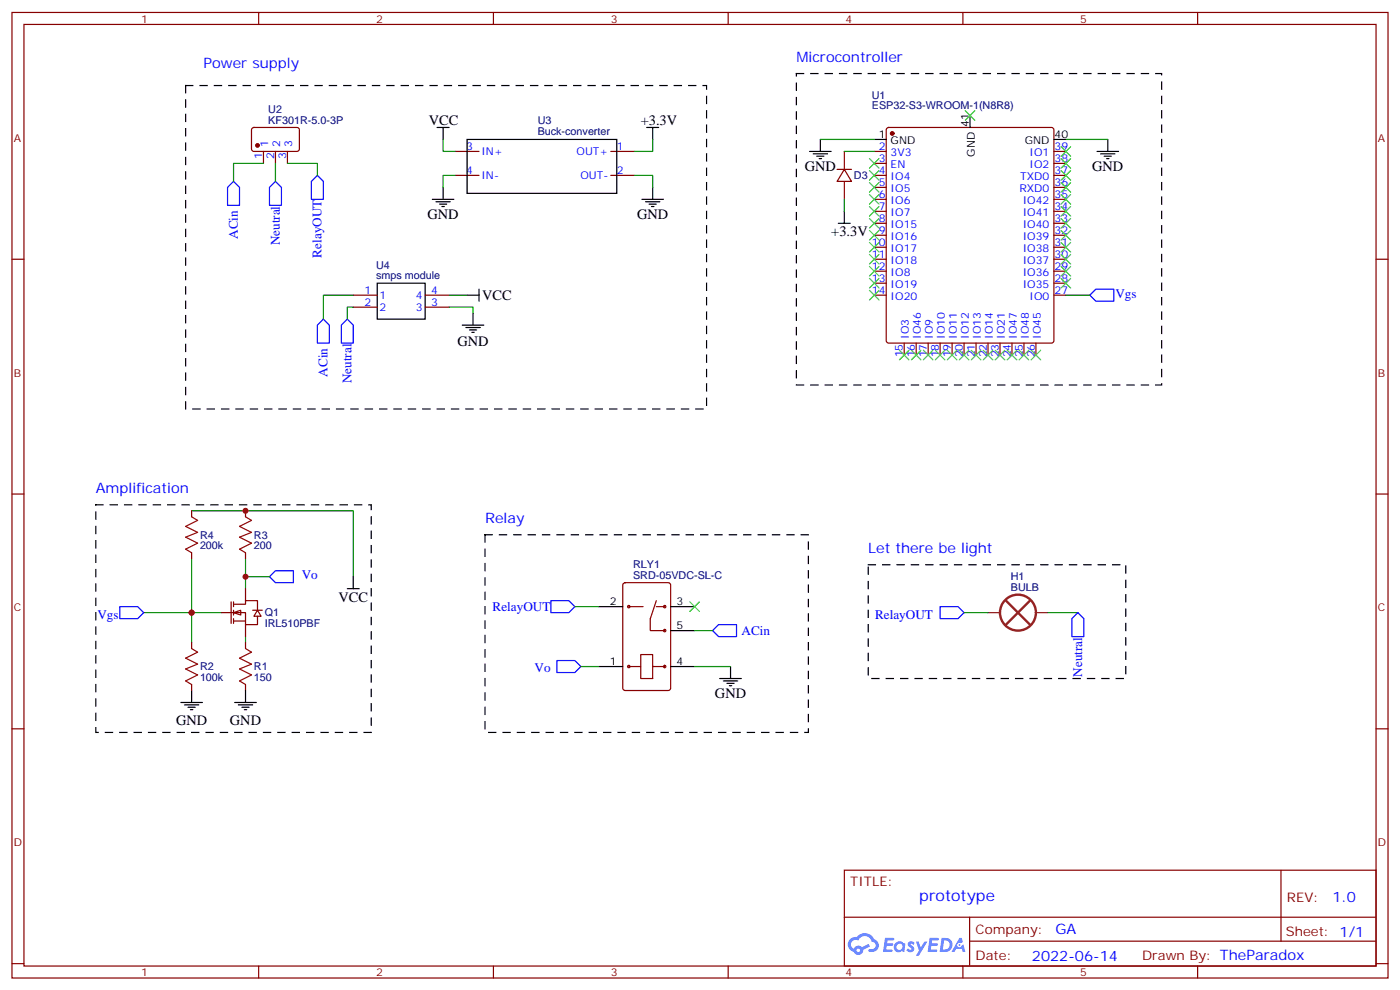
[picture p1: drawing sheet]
<svg xmlns="http://www.w3.org/2000/svg" width="412mm" height="292mm" viewBox="0 0 412 292" stroke-linecap="round" stroke-linejoin="round" font-family="sans-serif">
<g fill="none" stroke="#870000" stroke-width=".35">
<path d="M3.5 3.7h405.4v284.3h-405.4zM7.1 7.2h398.2v277.3h-398.2zM76.2 3.7v3.5M145.3 3.7v3.5M214.5 3.7v3.5M283.6 3.7v3.5M352.8 3.7v3.5M3.5 76.3h3.6M405.3 76.3h3.6M3.5 145.5h3.6M405.3 145.5h3.6M3.5 214.6h3.6"/>
<path d="M405.3 214.6h3.6M248.7 256.3h156.6v28.2h-156.6zM377.3 256.3v20.9M248.7 270.1h156.5M285.6 277.2h119.6M285.6 270.1v14.1M3.5 283.8h3.6M76.2 284.5v3.5M145.3 284.5v3.5M214.5 284.5v3.5M283.6 284.5v3.5M352.8 284.5v3.5"/>
<path d="M405.3 283.8h3.6"/>
</g>
<g fill="#5487ff">
<path d="M267.7 277.4a1.22 1.22 0 0 1 1.7 .3l-.4 .6a.47 .47 0 0 0-.3-.4 .47 .47 0 0 0-.5 .2l.1 .2a1.14 1.14 0 0 1 .8 1.7 1.14 1.14 0 0 1-1.9 0l-.2-.2 .5-.5 .7 .4a.29 .29 0 0 0 .3-.2 .29 .29 0 0 0-.2-.4 1.04 1.04 0 0 1-.6-1.7z"/>
<path d="M260.7 276.2h2.4l.3 .2-.2 .5h-1.8l-.1 .9h1.5l.3 .3-.3 .4h-1.6l-.2 1.1 1.7 .1 .2 .3-.2 .3h-2.6z"/>
<path d="M273.8 276.2h2.4l.3 .2-.1 .5h-1.8l-.2 .9h1.6l.3 .3-.4 .4h-1.6l-.1 1.1 1.7 .1 .2 .3-.2 .3h-2.6z"/>
<path d="M282.6 276.2h.7l.3 1.2-.6 .4a.69 .69 0 0 0-1 .2 .69 .69 0 0 0 .4 1 .69 .69 0 0 0 .9-.6l.5-.3 .6 2.2h-.8l-.2-.9h-1.8l-.5 .9h-.8z"/>
<path d="M269.8 277.3h.8l.6 1.8 1.1-1.8h.9l-2.6 4.2h-.8l.9-1.6z"/>
<path d="M277.4 276.2l-.6 4.1h1.3a2.11 2.11 0 0 0 2.5-2.1 2.11 2.11 0 0 0-2.5-2zM278.1 276.9a1.39 1.39 0 0 1 1.7 1.4 1.39 1.39 0 0 1-1.8 1.3h-.3z"/>
<path d="M263.7 277.8a1.54 1.54 0 0 0-.1 2.2 1.54 1.54 0 0 0 2.2 .1l.6 .2 .3-2.3-.2-.2h-.4a1.49 1.49 0 0 0-2.4 0zM264 278.8a.94 .94 0 0 1 1.8 0 .94 .94 0 0 1-1.8 0z"/>
<path d="M250.4 276.6a2.18 2.18 0 0 0 1.1 3.7 1.44 1.44 0 0 0 1.6 .9 1.44 1.44 0 0 0 1.2-1.5l2-1-.5-.7-1.9 .9a1.47 1.47 0 0 0-2.4 .5 1.39 1.39 0 0 1-.7-2 1.39 1.39 0 0 1 2-.4 2.12 2.12 0 0 1 2.2-1.3 2.12 2.12 0 0 1 1.9 1.7 1.14 1.14 0 0 1 1.1 1.4 1.14 1.14 0 0 1-1.7 .7 .43 .43 0 0 0-.5 .4 .43 .43 0 0 0 .4 .4 1.98 1.98 0 0 0 2.5-1.2 1.98 1.98 0 0 0-1.2-2.5 3.1 3.1 0 0 0-5.3-.7l-.9 .1zM252.3 279.9a.55 .55 0 0 1 1.1 0 .55 .55 0 0 1-1.1 0z"/>
<circle cx="282.6" cy="278.3" r=".26"/>
</g>
<g fill="none" stroke="#870000" stroke-width=".35">
<path d="M74.3 37.7l.5-.2 13 .1 .4 .6-.1 6-.6 .4-13-.1-.4-.6v-5.7zM261.3 37.7l.5-.2h47.9l.5 .2 .2 .5v62.1l-.2 .5-.5 .2h-47.9l-.5-.2-.2-.5v-62.1zM77.6 44.6v3.5M81.1 44.6v3.5M84.7 44.6v3.5M134.1 44.6h7M134.1 51.6h7M179.9 44.6h7.1M179.9 51.6h7.1M246.6 49.9h4.2M248.7 49.9l2.1 3.5h-4.2zM248.7 44.6v5.3"/>
<path d="M248.7 53.4v5.3M257.5 44.6h3.6M257.5 48.1h3.6M257.5 51.6h3.6M257.5 55.2h3.6M257.5 58.7h3.6M310.4 44.6h3.6M310.4 48.1h3.6M310.4 51.6h3.6M310.4 55.2h3.6M310.4 58.7h3.6M257.5 62.2h3.6"/>
<path d="M257.5 65.8h3.6M257.5 69.3h3.6M257.5 72.8h3.6M257.5 76.3h3.6M257.5 79.9h3.6M310.4 62.2h3.6M310.4 65.8h3.6M310.4 69.3h3.6M310.4 72.8h3.6M310.4 76.3h3.6M310.4 79.9h3.6M257.5 83.4h3.6"/>
<path d="M257.5 86.9h3.6M310.4 83.4h3.6M310.4 86.9h3.6M266.3 101v3.6M269.9 101v3.6M273.4 101v3.6M276.9 101v3.6M280.5 101v3.6M284 101v3.6M287.5 101v3.6M291 101v3.6M294.6 101v3.6"/>
<path d="M298.1 101v3.6M301.6 101v3.6M305.2 101v3.6M56.4 150.4v1.8M72.3 150.4v1.8M56.4 162.8v1.7M72.3 162.8v1.7M183.7 171.8l.4-.2h12.7l.7 .4 .1 30.6-.5 .7h-13l-.6-.4-.1-30.6zM185.2 178.6h4.2M193.3 176.9l-1.7 5.3v3.5h4.2M193.3 178.6h2.5M56.4 189.2v1.8"/>
<path d="M72.3 189.2v1.8M185.2 196.3h3.5M188.7 192.8h3.6v7h-3.6zM192.3 196.3h3.5M56.4 201.6v1.7M72.3 201.6v1.7"/>
<circle cx="185.2" cy="178.6" r=".35"/>
<circle cx="195.8" cy="178.6" r=".35"/>
<circle cx="185.2" cy="196.3" r=".35"/>
<circle cx="195.8" cy="196.3" r=".35"/>
<circle cx="195.8" cy="185.7" r=".35"/>
</g>
<g fill="none" stroke="#000" stroke-width=".35">
<path d="M128.8 37.5h3.5M130.5 37.5v3.6M190.5 37.5h3.5M192.3 37.5v3.6M285.8 34v3.5M127.4 58.7h6.3M128.4 59.4h4.2M130.5 55.2v3.5M137.6 41.1h44.1v15.8h-44.1zM189.1 58.7h6.3M190.1 59.4h4.3M192.3 55.2v3.5"/>
<path d="M238.5 44.6h6.3M239.5 45.3h4.3M240.6 46h2.1M241.3 46.7h.7M241.7 41.1v3.5M257.5 41.1h3.6M310.4 41.1h3.6M323.1 44.6h6.4M324.2 45.3h4.2M325.3 46h2.1M326 46.7h.7M326.3 41.1v3.5"/>
<path d="M129.5 60.1h2.1M130.2 60.8h.7M191.2 60.1h2.1M191.9 60.8h.7M246.9 65.8h3.6M248.7 62.2v3.6M136.2 95.7h6.3M137.2 96.4h4.3M137.6 86.9h3.5M138.3 97.2h2.1M139 97.9h.7M139.3 92.2v3.5"/>
<path d="M141.1 85.2v3.5M102.3 173.4h3.5M104.1 169.8v3.6M176.4 178.6h7M197.6 178.6h7M176.4 196.3h7M197.6 196.3h7M197.6 185.7h7M212 199.8h6.4M215.2 196.3v3.5M53.3 206.9h6.3M54.3 207.6h4.3"/>
<path d="M55.4 208.3h2.1M56.1 209h.7M56.4 203.3v3.6M69.1 206.9h6.4M70.2 207.6h4.2M71.3 208.3h2.1M72 209h.7M72.3 203.3v3.6M213.1 200.5h4.2M214.1 201.2h2.2M214.8 201.9h.7"/>
</g>
<g fill="#870000" stroke="#870000" stroke-width=".35">
<circle cx="262.8" cy="39.3" r=".53"/>
<circle cx="75.8" cy="42.8" r=".53"/>
</g>
<g fill="none" stroke="#00f" stroke-width=".35">
<path d="M68.8 53.4l1.8 1.8v5.3h-3.6v-5.3zM81.1 53.4l1.8 1.8v5.3h-3.5v-5.3zM93.5 51.6l1.7 1.8v5.3h-3.5v-5.3zM95.2 94l1.8 1.7v5.3h-3.5v-5.3zM102.3 94l1.8 1.7v5.3h-3.6v-5.3zM321 86.9l1.8-1.7h5.3v3.5h-5.3zM35.3 178.6h5.3l1.7 1.8-1.7 1.8h-5.3zM81.1 168.1h5.3v3.5h-5.3l-1.7-1.8zM162.3 176.9h5.3l1.7 1.7-1.7 1.8h-5.3zM276.9 178.6h5.3l1.8 1.8-1.8 1.8h-5.3zM164 194.5h5.3l1.8 1.8-1.8 1.7h-5.3zM211.7 183.9h5.3v3.6h-5.3l-1.8-1.8z"/>
<path d="M317.5 180.4l1.8 1.8v5.3h-3.6v-5.3z"/>
</g>
<g fill="none" stroke="#008700" stroke-width=".35">
<path d="M77.6 48.1h-8.8v5.3M81.1 48.1v5.3M84.7 48.1h8.8v3.5M130.5 41.1v3.5h3.6M134.1 51.6h-3.6v3.6M187 51.6h5.3v3.6M241.7 41.1h15.8M248.7 44.6h8.8M314 41.1h12.3M314 86.9h7M56.4 150.4h47.7v19.4M56.4 164.5v24.7"/>
<path d="M72.3 164.5v8.9M72.3 169.8h7.1M169.3 178.6h7.1M42.3 180.4h23M72.3 187.5v1.7M171.1 196.3h5.3M204.6 196.3h10.6M204.6 185.7h5.3M284 180.4h7M308.7 180.4h8.8"/>
</g>
<path d="M54.7 25.2h153.4v95.2h-153.4zM234.6 21.7h107.6v91.7h-107.6zM28.2 148.7h81.2v67h-81.2v-67M142.9 157.5h95.2v58.2h-95.2v-58.2M255.8 166.3h75.8v33.5h-75.8z" fill="none" stroke="#000" stroke-width=".35" stroke-dasharray="2.1 2.1"/>
<g fill="none" stroke="#8c2424" stroke-width=".71">
<path d="M296.3 176.9l7.1 7M303.4 176.9l-7.1 7"/>
<circle cx="299.9" cy="180.4" r="5.3"/>
</g>
<path d="M291 180.4h3.6M305.2 180.4h3.5" fill="none" stroke="#8c2424" stroke-width=".35"/>
<path d="M56.4 152.2l1.8 1-3.5 1.8 3.5 1.8-3.5 1.4 3.5 1.7-3.5 1.8 1.7 1.1M72.3 152.2l1.8 1-3.5 1.8 3.5 1.8-3.5 1.4 3.5 1.7-3.5 1.8 1.7 1.1M56.4 191l1.8 1.1-3.5 1.7 3.5 1.8-3.5 1.4 3.5 1.8-3.5 1.7 1.7 1.1M72.3 191l1.8 1.1-3.5 1.7 3.5 1.8-3.5 1.4 3.5 1.8-3.5 1.7 1.7 1.1" fill="none" stroke="#a10000" stroke-width=".35"/>
<g fill="none" stroke="#3c3" stroke-width=".35">
<path d="M256.1 46.7l2.8 2.8M256.1 50.2l2.8 2.9M256.1 53.8l2.8 2.8M256.1 57.3l2.8 2.8M258.9 46.7l-2.8 2.8M258.9 50.2l-2.8 2.9M258.9 53.8l-2.8 2.8M258.9 57.3l-2.8 2.8M312.6 43.2l2.8 2.8M312.6 46.7l2.8 2.8M312.6 50.2l2.8 2.9M312.6 53.8l2.8 2.8"/>
<path d="M312.6 57.3l2.8 2.8M315.4 43.2l-2.8 2.8M315.4 46.7l-2.8 2.8M315.4 50.2l-2.8 2.9M315.4 53.8l-2.8 2.8M315.4 57.3l-2.8 2.8M256.1 60.8l2.8 2.8M256.1 64.3l2.8 2.9M256.1 67.9l2.8 2.8M256.1 71.4l2.8 2.8M256.1 74.9l2.8 2.9M256.1 78.5l2.8 2.8"/>
<path d="M258.9 60.8l-2.8 2.8M258.9 64.3l-2.8 2.9M258.9 67.9l-2.8 2.8M258.9 71.4l-2.8 2.8M258.9 74.9l-2.8 2.9M258.9 78.5l-2.8 2.8M312.6 60.8l2.8 2.8M312.6 64.3l2.8 2.9M312.6 67.9l2.8 2.8M312.6 71.4l2.8 2.8M312.6 74.9l2.8 2.9M312.6 78.5l2.8 2.8"/>
<path d="M315.4 60.8l-2.8 2.8M315.4 64.3l-2.8 2.9M315.4 67.9l-2.8 2.8M315.4 71.4l-2.8 2.8M315.4 74.9l-2.8 2.9M315.4 78.5l-2.8 2.8M256.1 82l2.8 2.8M256.1 85.5l2.8 2.8M258.9 82l-2.8 2.8M258.9 85.5l-2.8 2.8M312.6 82l2.8 2.8M315.4 82l-2.8 2.8"/>
</g>
<g fill="#fff" stroke="#870000" stroke-width=".35">
<path d="M68.8 180.4l2.1-.7v1.4z"/>
<path d="M75.8 179.7l1.1 1.8h-2.1z"/>
</g>
<g fill="none" stroke="#870000" stroke-width=".35">
<path d="M104.1 86.9h7M104.1 90.5h7M125.2 86.9h7.1M125.2 90.5h7.1M68.1 177.2v6.4M68.8 177.9h3.5v-1h3.5v2.8M68.8 177.2v1.4M68.8 179.7v1.4M72.3 173.4v3.5M74.4 179.7h2.9M65.3 180.4h7v3.5h3.5v-2.4M68.8 182.9h3.5"/>
<path d="M68.8 182.2v1.4M72.3 183.9v3.6"/>
</g>
<g fill="none" stroke="#3c3" stroke-width=".35">
<path d="M284.3 32.6l2.9 2.8M287.2 32.6l-2.9 2.8M264.9 103.2l2.9 2.8M267.8 103.2l-2.9 2.8M268.5 103.2l2.8 2.8M271.3 103.2l-2.8 2.8M272 103.2l2.8 2.8M274.8 103.2l-2.8 2.8M275.5 103.2l2.8 2.8M278.3 103.2l-2.8 2.8M279 103.2l2.9 2.8M281.9 103.2l-2.9 2.8"/>
<path d="M282.6 103.2l2.8 2.8M285.4 103.2l-2.8 2.8M286.1 103.2l2.8 2.8M288.9 103.2l-2.8 2.8M289.6 103.2l2.9 2.8M292.5 103.2l-2.9 2.8M293.2 103.2l2.8 2.8M296 103.2l-2.8 2.8M296.7 103.2l2.8 2.8M299.5 103.2l-2.8 2.8M300.2 103.2l2.8 2.8M303 103.2l-2.8 2.8"/>
<path d="M303.7 103.2l2.9 2.8M306.6 103.2l-2.9 2.8M203.2 177.2l2.8 2.9M206 177.2l-2.8 2.9"/>
</g>
<path d="M111.1 83.4h14.1v10.6h-14.1z" fill="none" stroke="#000" stroke-width=".35"/>
<path d="M192.3 41.1v3.5h-5.3M248.7 58.7v3.5M104.1 90.5h-1.8v3.5M104.1 86.9h-8.9v7.1M132.3 90.5h7v1.7M132.3 86.9h5.3" fill="none" stroke="#008700" stroke-width=".35"/>
<g fill="#c00">
<circle cx="56.4" cy="180.4" r=".88"/>
<circle cx="72.3" cy="150.4" r=".88"/>
<circle cx="72.3" cy="169.8" r=".88"/>
</g>
<text font-size="4.6" fill="#00f" x="270.8" y="265.3">prototype</text>
<g font-size="4.2" fill="#00f">
<text x="60" y="19.9">Power supply</text>
<text x="234.6" y="18.1">Microcontroller</text>
<text x="28.2" y="145.1">Amplification</text>
<text x="142.9" y="154">Relay</text>
<text x="255.8" y="162.8">Let there be light</text>
<text x="392.5" y="265.5">1.0</text>
<text x="310.9" y="275.1">GA</text>
<text x="304" y="282.9">2022-06-14</text>
</g>
<g font-size="4.2">
<text x="126.3" y="36.8">VCC</text>
<text x="188.7" y="36.8">+3.3V</text>
<text x="237.1" y="50.2">GND</text>
<text x="321.7" y="50.2">GND</text>
<text x="125.9" y="64.3">GND</text>
<text x="187.7" y="64.3">GND</text>
<text x="244.9" y="69.6">+3.3V</text>
<text x="142" y="88.3">VCC</text>
<text x="134.8" y="101.8">GND</text>
<text x="99.7" y="177.3">VCC</text>
<text x="210.6" y="205.5">GND</text>
<text x="51.9" y="213.6">GND</text>
<text x="67.7" y="213.6">GND</text>
</g>
<g font-size="3.9" fill="#00f">
<text x="70.1" y="70.4" transform="rotate(-90 70.1 70.4)">ACin</text>
<text x="82.4" y="72.3" transform="rotate(-90 82.4 72.3)">Neutral</text>
<text x="94.7" y="75.9" transform="rotate(-90 94.7 75.9)">RelayOUT</text>
<text x="328.6" y="87.7">Vgs</text>
<text x="96.5" y="110.9" transform="rotate(-90 96.5 110.9)">ACin</text>
<text x="103.6" y="112.8" transform="rotate(-90 103.6 112.8)">Neutral</text>
<text x="88.9" y="170.6">Vo</text>
<text x="145.1" y="179.9">RelayOUT</text>
<text x="28.7" y="182.2">Vgs</text>
<text x="257.8" y="182.2">RelayOUT</text>
<text x="218.4" y="186.9">ACin</text>
<text x="157.5" y="198">Vo</text>
<text x="318.8" y="199.3" transform="rotate(-90 318.8 199.3)">Neutral</text>
</g>
<g font-size="3.9" fill="#800">
<text x="250.5" y="260.8">TITLE:</text>
<text x="379.1" y="265.5">REV:</text>
<text x="287.4" y="275">Company:</text>
<text x="378.7" y="275.7">Sheet: 1/1</text>
<text x="287.4" y="282.7">Date:</text>
<text x="336.4" y="282.8">Drawn By: TheParadox</text>
</g>
<g font-size="3.2" fill="#800">
<text x="41.6" y="6.7">1</text>
<text x="110.8" y="6.7">2</text>
<text x="179.9" y="6.7">3</text>
<text x="249.1" y="6.7">4</text>
<text x="318.2" y="6.7">5</text>
<text x="4.1" y="41.8">A</text>
<text x="405.9" y="41.8">A</text>
<text x="4.1" y="110.9">B</text>
<text x="405.9" y="110.9">B</text>
<text x="4.1" y="180.1">C</text>
<text x="405.9" y="180.1">C</text>
<text x="4.1" y="249.2">D</text>
<text x="405.9" y="249.2">D</text>
<text x="41.6" y="287.5">1</text>
<text x="110.8" y="287.5">2</text>
<text x="179.9" y="287.5">3</text>
<text x="249.1" y="287.5">4</text>
<text x="318.2" y="287.5">5</text>
</g>
<g font-size="3.2" fill="#000080">
<text x="256.8" y="29.1">U1</text>
<text x="79" y="33.3">U2</text>
<text x="256.8" y="32.2">ESP32-S3-WROOM-1(N8R8)</text>
<text x="79" y="36.5">KF301R-5.0-3P</text>
<text x="158.4" y="39.8">Buck-converter</text>
<text x="158.4" y="36.6">U3</text>
<text x="251.5" y="52.8">D3</text>
<text x="110.8" y="82.3">smps module</text>
<text x="110.8" y="79.3">U4</text>
<text x="58.9" y="161.8">200k</text>
<text x="58.9" y="158.6">R4</text>
<text x="74.8" y="161.8">200</text>
<text x="74.8" y="158.6">R3</text>
<text x="186.5" y="167.4">RLY1</text>
<text x="186.5" y="170.5">SRD-05VDC-SL-C</text>
<text x="297.8" y="170.9">H1</text>
<text x="297.8" y="174.1">BULB</text>
<text x="78" y="184.7">IRL510PBF</text>
<text x="78" y="181.5">Q1</text>
<text x="58.9" y="197.4">R2</text>
<text x="74.8" y="197.4">R1</text>
<text x="58.9" y="200.6">100k</text>
<text x="74.8" y="200.6">150</text>
</g>
<g font-size="3.2">
<text x="258.9" y="40.7">1</text>
<text x="285.4" y="37.4" transform="rotate(-90 285.4 37.4)">41</text>
<text x="310.6" y="40.7">40</text>
<text x="262.4" y="42.5">GND</text>
<text x="287.2" y="46.1" transform="rotate(-90 287.2 46.1)">GND</text>
<text x="301.9" y="42.5">GND</text>
<text x="179.7" y="178.3">2</text>
<text x="199.3" y="178.3">3</text>
<text x="199.3" y="185.3">5</text>
<text x="179.7" y="195.9">1</text>
<text x="199.3" y="195.9">4</text>
</g>
<g font-size="3.2" fill="#00f">
<text x="77.3" y="46.8" transform="rotate(-90 77.3 46.8)">1</text>
<text x="79" y="43.3" transform="rotate(-90 79 43.3)">1</text>
<text x="80.8" y="46.8" transform="rotate(-90 80.8 46.8)">2</text>
<text x="82.5" y="43.3" transform="rotate(-90 82.5 43.3)">2</text>
<text x="84.3" y="46.8" transform="rotate(-90 84.3 46.8)">3</text>
<text x="86.1" y="43.3" transform="rotate(-90 86.1 43.3)">3</text>
<text x="137.3" y="44.2">3</text>
<text x="141.8" y="45.6">IN+</text>
<text x="169.8" y="45.6">OUT+</text>
<text x="181.7" y="44.2">1</text>
<text x="258.9" y="44.2">2</text>
<text x="258.9" y="47.8">3</text>
<text x="262.4" y="46">3V3</text>
<text x="303.3" y="46">IO1</text>
<text x="310.6" y="47.8">38</text>
<text x="310.6" y="44.2">39</text>
<text x="137.3" y="51.3">4</text>
<text x="141.8" y="52.7">IN-</text>
<text x="171" y="52.7">OUT-</text>
<text x="181.7" y="51.3">2</text>
<text x="258.9" y="51.3">4</text>
<text x="262.4" y="49.5">EN</text>
<text x="262.4" y="53.1">IO4</text>
<text x="300.5" y="53.1">TXD0</text>
<text x="303.3" y="49.5">IO2</text>
<text x="310.6" y="51.3">37</text>
<text x="258.9" y="54.8">5</text>
<text x="258.9" y="58.3">6</text>
<text x="262.4" y="56.6">IO5</text>
<text x="300.3" y="56.6">RXD0</text>
<text x="310.6" y="58.3">35</text>
<text x="310.6" y="54.8">36</text>
<text x="258.9" y="61.9">7</text>
<text x="258.9" y="65.4">8</text>
<text x="262.4" y="60.1">IO6</text>
<text x="262.4" y="63.6">IO7</text>
<text x="301.3" y="63.6">IO41</text>
<text x="301.3" y="60.1">IO42</text>
<text x="310.6" y="65.4">33</text>
<text x="310.6" y="61.9">34</text>
<text x="258.9" y="68.9">9</text>
<text x="262.4" y="67.2">IO15</text>
<text x="262.4" y="70.7">IO16</text>
<text x="301.3" y="70.7">IO39</text>
<text x="301.3" y="67.2">IO40</text>
<text x="310.6" y="68.9">32</text>
<text x="256.8" y="72.5">10</text>
<text x="256.8" y="76">11</text>
<text x="262.4" y="74.2">IO17</text>
<text x="262.4" y="77.8">IO18</text>
<text x="301.3" y="77.8">IO37</text>
<text x="301.3" y="74.2">IO38</text>
<text x="310.6" y="76">30</text>
<text x="310.6" y="72.5">31</text>
<text x="256.8" y="79.5">12</text>
<text x="256.8" y="83">13</text>
<text x="262.4" y="81.3">IO8</text>
<text x="301.3" y="81.3">IO36</text>
<text x="310.6" y="83">28</text>
<text x="310.6" y="79.5">29</text>
<text x="107.3" y="86.6">1</text>
<text x="111.8" y="88">1</text>
<text x="122.5" y="88">4</text>
<text x="127" y="86.6">4</text>
<text x="256.8" y="86.6">14</text>
<text x="262.4" y="84.8">IO19</text>
<text x="262.4" y="88.3">IO20</text>
<text x="301.3" y="84.8">IO35</text>
<text x="303.3" y="88.3">IO0</text>
<text x="310.6" y="86.6">27</text>
<text x="107.3" y="90.1">2</text>
<text x="111.8" y="91.5">2</text>
<text x="122.5" y="91.5">3</text>
<text x="127" y="90.1">3</text>
<text x="267.8" y="99.7" transform="rotate(-90 267.8 99.7)">IO3</text>
<text x="271.3" y="99.7" transform="rotate(-90 271.3 99.7)">IO46</text>
<text x="274.8" y="99.7" transform="rotate(-90 274.8 99.7)">IO9</text>
<text x="278.3" y="99.7" transform="rotate(-90 278.3 99.7)">IO10</text>
<text x="281.9" y="99.7" transform="rotate(-90 281.9 99.7)">IO11</text>
<text x="285.4" y="99.7" transform="rotate(-90 285.4 99.7)">IO12</text>
<text x="288.9" y="99.7" transform="rotate(-90 288.9 99.7)">IO13</text>
<text x="292.5" y="99.7" transform="rotate(-90 292.5 99.7)">IO14</text>
<text x="296" y="99.7" transform="rotate(-90 296 99.7)">IO21</text>
<text x="299.5" y="99.7" transform="rotate(-90 299.5 99.7)">IO47</text>
<text x="303" y="99.7" transform="rotate(-90 303 99.7)">IO48</text>
<text x="306.6" y="99.7" transform="rotate(-90 306.6 99.7)">IO45</text>
<text x="266" y="105.2" transform="rotate(-90 266 105.2)">15</text>
<text x="269.5" y="105.2" transform="rotate(-90 269.5 105.2)">16</text>
<text x="273" y="105.2" transform="rotate(-90 273 105.2)">17</text>
<text x="276.6" y="105.2" transform="rotate(-90 276.6 105.2)">18</text>
<text x="280.1" y="105.2" transform="rotate(-90 280.1 105.2)">19</text>
<text x="283.6" y="105.2" transform="rotate(-90 283.6 105.2)">20</text>
<text x="287.2" y="105.2" transform="rotate(-90 287.2 105.2)">21</text>
<text x="290.7" y="105.2" transform="rotate(-90 290.7 105.2)">22</text>
<text x="294.2" y="105.2" transform="rotate(-90 294.2 105.2)">23</text>
<text x="297.7" y="105.2" transform="rotate(-90 297.7 105.2)">24</text>
<text x="301.3" y="105.2" transform="rotate(-90 301.3 105.2)">25</text>
<text x="304.8" y="105.2" transform="rotate(-90 304.8 105.2)">26</text>
</g>
</svg>
